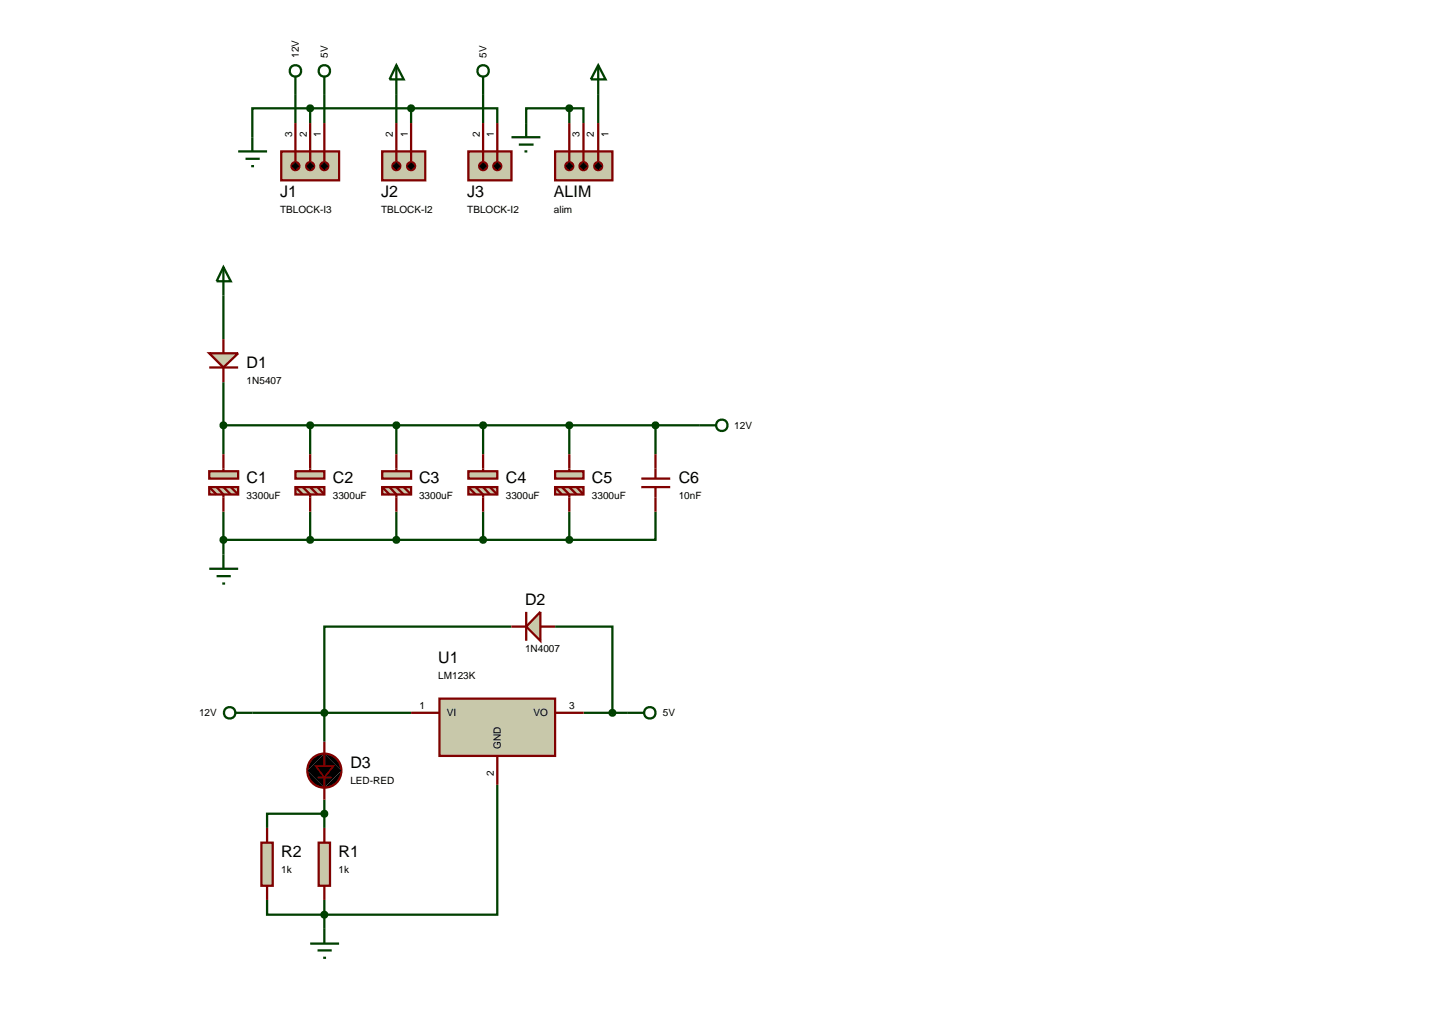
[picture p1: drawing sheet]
<svg xmlns="http://www.w3.org/2000/svg" width="257mm" height="180mm" viewBox="0 0 257 180" stroke-linecap="round" stroke-linejoin="round" font-family="sans-serif">
<g fill="none" stroke="#004000" stroke-width=".4">
<path d="M52.1 16.6v5.1M54.7 19.1h-10.2v5.1M54.7 19.1v2.6M54.7 19.1h17.8M57.2 16.6v5.1M69.9 16.6v5.1M72.5 19.1h15.2v2.6M72.5 19.1v2.6M85.2 16.6v5.1M100.4 19.1h-7.6v2.6M100.4 19.1h2.5v2.6M100.4 19.1v2.6"/>
<path d="M105.5 16.6v5.1M39.4 52.1v7.7M39.4 75h83.9M39.4 67.4v12.7M54.7 75v5.1M69.9 75v5.1M85.2 75v5.1M100.4 75v5.1M115.6 75v5.1M39.4 90.2v7.6M39.4 95.2h61M54.7 90.2v5"/>
<path d="M69.9 90.2v5M85.2 90.2v5M100.4 90.2v5M115.6 90.2v5h-15.2M90.2 110.5h-33v20.3M97.9 110.5h10.1v15.2M44.5 125.7h28M87.7 138.4v22.9h-40.6v-2.6M102.9 125.7h7.7M57.2 143.5h-10.1v2.5M57.2 141v5M57.2 158.7v5.1"/>
</g>
<g fill="#c8c8aa" stroke="#800000" stroke-width=".4">
<path d="M36.9 83.1h5.1v1.3h-5.1z"/>
<path d="M36.9 85.9h5.1v1.3h-5.1z"/>
</g>
<path d="M36.9 85.9l1.3 1.3M38.2 85.9l1.2 1.3v3M39.4 80.1v3M39.4 85.9l1.3 1.3M40.7 85.9l1.3 1.3" fill="none" stroke="#800000" stroke-width=".4"/>
<g fill="#c8c8aa" stroke="#800000" stroke-width=".4">
<path d="M52.1 83.1h5.1v1.3h-5.1z"/>
<path d="M52.1 85.9h5.1v1.3h-5.1z"/>
</g>
<path d="M52.1 85.9l1.3 1.3M53.4 85.9l1.3 1.3v3M54.7 80.1v3M54.7 85.9l1.3 1.3M56 85.9l1.2 1.3" fill="none" stroke="#800000" stroke-width=".4"/>
<g fill="#c8c8aa" stroke="#800000" stroke-width=".4">
<path d="M67.4 83.1h5.1v1.3h-5.1z"/>
<path d="M67.4 85.9h5.1v1.3h-5.1z"/>
</g>
<path d="M67.4 85.9l1.3 1.3M68.7 85.9l1.2 1.3v3M69.9 80.1v3M69.9 85.9l1.3 1.3M71.2 85.9l1.3 1.3" fill="none" stroke="#800000" stroke-width=".4"/>
<g fill="#c8c8aa" stroke="#800000" stroke-width=".4">
<path d="M82.6 83.1h5.1v1.3h-5.1z"/>
<path d="M82.6 85.9h5.1v1.3h-5.1z"/>
</g>
<path d="M82.6 85.9l1.3 1.3M83.9 85.9l1.3 1.3v3M85.2 80.1v3M85.2 85.9l1.2 1.3M86.4 85.9l1.3 1.3" fill="none" stroke="#800000" stroke-width=".4"/>
<g fill="#c8c8aa" stroke="#800000" stroke-width=".4">
<path d="M97.9 83.1h5v1.3h-5z"/>
<path d="M97.9 85.9h5v1.3h-5z"/>
</g>
<path d="M97.9 85.9l1.2 1.3M99.1 85.9l1.3 1.3v3M100.4 80.1v3M100.4 85.9l1.3 1.3M101.7 85.9l1.2 1.3" fill="none" stroke="#800000" stroke-width=".4"/>
<path d="M39.4 47.1l1.3 2.5h-2.5zM39.4 47.1v5M39.4 97.8v2.5M36.9 100.3h5.1M38.2 101.6h2.5M39.2 102.9h.5" fill="none" stroke="#004000" stroke-width=".4"/>
<path d="M54.3 74.7l.4-.2-.5 .5zM54.7 74.5l.3 .1 .2 .4zM55.2 75l-.2 .4-.3 .1zM54.2 75l.5 .5-.4-.2z" fill="#004000" stroke="#004000" stroke-width=".4"/>
<path d="M54.2 75l.5-.5 .5 .5-.5 .5z" fill="#004000"/>
<path d="M69.5 74.7l.4-.2-.5 .5zM69.9 74.5l.4 .2 .1 .3zM70.4 75l-.1 .3-.4 .2zM69.4 75l.5 .5-.4-.2z" fill="#004000" stroke="#004000" stroke-width=".4"/>
<path d="M69.4 75l.5-.5 .5 .5-.5 .5z" fill="#004000"/>
<path d="M84.8 74.7l.4-.2-.5 .5zM85.2 74.5l.4 .2 .1 .3zM85.7 75l-.1 .3-.4 .2zM84.7 75l.5 .5-.4-.2z" fill="#004000" stroke="#004000" stroke-width=".4"/>
<path d="M84.7 75l.5-.5 .5 .5-.5 .5z" fill="#004000"/>
<path d="M39.1 94.8l.3-.1-.5 .5zM39.4 94.7l.3 .1 .2 .4zM39.9 95.2l-.1 .3-.4 .2zM38.9 95.2l.5 .5-.4-.2z" fill="#004000" stroke="#004000" stroke-width=".4"/>
<path d="M39.4 94.7l.5 .5-.5 .5-.5-.5z" fill="#004000"/>
<path d="M54.4 94.8l.3-.1-.5 .5zM54.7 94.7l.3 .1 .2 .4zM55.2 95.2l-.2 .4-.3 .1zM54.2 95.2l.5 .5-.4-.2z" fill="#004000" stroke="#004000" stroke-width=".4"/>
<path d="M54.7 94.7l.5 .5-.5 .5-.5-.5z" fill="#004000"/>
<path d="M69.5 94.9l.4-.2-.5 .5zM69.9 94.7l.4 .2 .1 .3zM70.4 95.2l-.1 .3-.4 .2zM69.4 95.2l.5 .5-.3-.1z" fill="#004000" stroke="#004000" stroke-width=".4"/>
<path d="M69.4 95.2l.5-.5 .5 .5-.5 .5z" fill="#004000"/>
<path d="M84.8 94.9l.4-.2-.5 .5zM85.2 94.7l.4 .2 .1 .3zM85.7 95.2l-.1 .3-.4 .2zM84.7 95.2l.5 .5-.3-.1z" fill="#004000" stroke="#004000" stroke-width=".4"/>
<path d="M84.7 95.2l.5-.5 .5 .5-.5 .5z" fill="#004000"/>
<path d="M36.9 62.3h5.1l-2.6 2.5z" fill="#c8c8aa" stroke="#800000" stroke-width=".4"/>
<path d="M39.4 59.8v2.5M36.9 64.8h5.1M39.4 64.8v2.6" fill="none" stroke="#800000" stroke-width=".4"/>
<path d="M39 74.7l.4-.2-.5 .5zM39.4 74.5l.4 .2 .1 .3zM39.9 75l-.1 .3-.4 .2zM38.9 75l.5 .5-.4-.2z" fill="#004000" stroke="#004000" stroke-width=".4"/>
<path d="M38.9 75l.5-.5 .5 .5-.5 .5z" fill="#004000"/>
<path d="M113.1 85.9h5.1M113.1 84.4h5.1M115.6 80.1v4.3M115.6 85.9v4.3" fill="none" stroke="#800000" stroke-width=".4"/>
<path d="M100 74.7l.4-.2-.5 .5zM100.4 74.5l.3 .1 .2 .4zM100.9 75l-.1 .3-.4 .2zM99.9 75l.5 .5-.4-.2z" fill="#004000" stroke="#004000" stroke-width=".4"/>
<path d="M99.9 75l.5-.5 .5 .5-.5 .5z" fill="#004000"/>
<path d="M100.1 94.8l.3-.1-.5 .5zM100.4 94.7l.3 .1 .2 .4zM100.9 95.2l-.2 .4-.3 .1zM99.9 95.2l.5 .5-.4-.2z" fill="#004000" stroke="#004000" stroke-width=".4"/>
<path d="M100.4 94.7l.5 .5-.5 .5-.5-.5z" fill="#004000"/>
<g fill="none" stroke="#004000" stroke-width=".4">
<path d="M123.3 75h3"/>
<circle cx="127.3" cy="75" r="1.01"/>
</g>
<path d="M115.3 74.6l.3-.1-.5 .5zM115.6 74.5l.4 .2 .1 .3zM116.1 75l-.1 .3-.4 .2zM115.1 75l.5 .5-.4-.2z" fill="#004000" stroke="#004000" stroke-width=".4"/>
<path d="M115.1 75l.5-.5 .5 .5-.5 .5z" fill="#004000"/>
<path d="M49.6 26.7h10.2v5.1h-10.2z" fill="#c8c8aa" stroke="#800000" stroke-width=".4"/>
<path d="M52.1 21.7v6.8M54.7 21.7v6.8M57.2 21.7v6.8" fill="none" stroke="#800000" stroke-width=".4"/>
<g fill="#000" stroke="#800000" stroke-width=".4">
<path d="M51.6 28.8l.5-.2-.7 .7zM52.1 28.6a.68 .68 0 0 1 .7 .7zM52.8 29.3a.68 .68 0 0 1-.7 .7zM51.4 29.3l.7 .7a.68 .68 0 0 1-.7-.7z"/>
<path d="M54.2 28.8l.5-.2-.7 .7zM54.7 28.6a.68 .68 0 0 1 .7 .7zM55.4 29.3a.68 .68 0 0 1-.7 .7zM54 29.3l.7 .7a.68 .68 0 0 1-.7-.7z"/>
<path d="M56.7 28.8l.5-.2-.7 .7zM57.2 28.6a.68 .68 0 0 1 .7 .7zM57.9 29.3a.68 .68 0 0 1-.7 .7zM56.5 29.3l.7 .7a.68 .68 0 0 1-.7-.7z"/>
</g>
<path d="M52.1 28.6l.7 .7-.7 .7-.7-.7zM54.7 28.6l.7 .7-.7 .7-.7-.7zM56.5 29.3l.7-.7 .7 .7-.7 .7z" fill="#000"/>
<g fill="none" stroke="#004000" stroke-width=".4">
<path d="M52.1 13.5v3.1M57.2 13.5v3.1M42 26.7h5.1M43.3 28h2.5M44.3 29.3h.5M44.5 24.2v2.5"/>
<circle cx="52.1" cy="12.5" r="1.01"/>
<circle cx="57.2" cy="12.5" r="1.01"/>
</g>
<path d="M67.4 26.7h7.6v5.1h-7.6z" fill="#c8c8aa" stroke="#800000" stroke-width=".4"/>
<path d="M69.9 21.7v6.8M72.5 21.7v6.8" fill="none" stroke="#800000" stroke-width=".4"/>
<g fill="#000" stroke="#800000" stroke-width=".4">
<path d="M69.4 28.8l.5-.2-.7 .7zM69.9 28.6a.68 .68 0 0 1 .7 .7zM70.6 29.3a.68 .68 0 0 1-.7 .7zM69.2 29.3l.7 .7a.68 .68 0 0 1-.7-.7z"/>
<path d="M72 28.8l.5-.2-.7 .7zM72.5 28.6a.68 .68 0 0 1 .7 .7zM73.2 29.3a.68 .68 0 0 1-.7 .7zM71.8 29.3l.7 .7a.68 .68 0 0 1-.7-.7z"/>
</g>
<path d="M69.2 29.3l.7-.7 .7 .7-.7 .7zM72.5 28.6l.7 .7-.7 .7-.7-.7z" fill="#000"/>
<path d="M69.9 11.5l1.3 2.5h-2.5zM69.9 11.5v5.1" fill="none" stroke="#004000" stroke-width=".4"/>
<path d="M54.4 18.7l.3-.1-.5 .5zM54.7 18.6l.3 .1 .2 .4zM54.7 19.6l.5-.5-.2 .4zM54.2 19.1l.5 .5-.4-.2z" fill="#004000" stroke="#004000" stroke-width=".4"/>
<path d="M54.7 18.6l.5 .5-.5 .5-.5-.5z" fill="#004000"/>
<path d="M82.6 26.7h7.6v5.1h-7.6z" fill="#c8c8aa" stroke="#800000" stroke-width=".4"/>
<path d="M85.2 21.7v6.8M87.7 21.7v6.8" fill="none" stroke="#800000" stroke-width=".4"/>
<g fill="#000" stroke="#800000" stroke-width=".4">
<path d="M84.7 28.8l.5-.2-.7 .7zM85.2 28.6a.68 .68 0 0 1 .7 .7zM85.9 29.3a.68 .68 0 0 1-.7 .7zM84.5 29.3l.7 .7a.68 .68 0 0 1-.7-.7z"/>
<path d="M87.2 28.8l.5-.2-.7 .7zM87.7 28.6a.68 .68 0 0 1 .7 .7zM87.7 30l.7-.7a.68 .68 0 0 1-.7 .7zM87 29.3l.7 .7a.68 .68 0 0 1-.7-.7z"/>
</g>
<path d="M85.2 28.6l.7 .7-.7 .7-.7-.7zM87 29.3l.7-.7 .7 .7-.7 .7z" fill="#000"/>
<path d="M72.1 18.8l.4-.2-.5 .5zM72.5 18.6l.4 .2 .1 .3zM72.5 19.6l.5-.5-.1 .3zM72 19.1l.5 .5-.3-.1z" fill="#004000" stroke="#004000" stroke-width=".4"/>
<path d="M72.5 18.6l.5 .5-.5 .5-.5-.5z" fill="#004000"/>
<g fill="none" stroke="#004000" stroke-width=".4">
<path d="M85.2 13.5v3.1M41.5 125.7h3M110.6 125.7h3"/>
<circle cx="85.2" cy="12.5" r="1.01"/>
<circle cx="40.5" cy="125.7" r="1.01"/>
<circle cx="114.6" cy="125.7" r="1.01"/>
</g>
<path d="M95.3 107.9v5.1l-2.5-2.5z" fill="#c8c8aa" stroke="#800000" stroke-width=".4"/>
<path d="M90.2 110.5h2.6M92.8 107.9v5.1M95.3 110.5h2.6M57.2 130.8v4.3M57.2 137.1v3.9" fill="none" stroke="#800000" stroke-width=".4"/>
<path d="M54.8 134a2.97 2.97 0 0 1 2.4-1.1l-3 3 .1-.7zM57.2 132.9a2.95 2.95 0 0 1 3 3zM60.2 135.9a2.95 2.95 0 0 1-3 3zM54.2 135.9l3 3a2.95 2.95 0 0 1-3-3z" fill="#000" stroke="#800000" stroke-width=".4"/>
<path d="M54.2 135.9l3-3 3 3-3 3z" fill="#000"/>
<path d="M56 137.1h2.5" fill="none" stroke="#800000" stroke-width=".3"/>
<path d="M55.7 135.1h3.1l-1.6 2z" fill="#000" stroke="#800000" stroke-width=".3"/>
<path d="M56.2 148.6h2v7.6h-2z" fill="#c8c8aa" stroke="#800000" stroke-width=".4"/>
<path d="M57.2 146v2.6M57.2 156.2v2.5" fill="none" stroke="#800000" stroke-width=".4"/>
<path d="M54.7 166.4h5.1M56 167.6h2.5M57 168.9h.5M57.2 163.8v2.6" fill="none" stroke="#004000" stroke-width=".4"/>
<path d="M46.1 148.6h2v7.6h-2z" fill="#c8c8aa" stroke="#800000" stroke-width=".4"/>
<path d="M47.1 146v2.6M47.1 156.2v2.5" fill="none" stroke="#800000" stroke-width=".4"/>
<path d="M56.8 143.2l.4-.2-.5 .5zM57.2 143l.4 .2 .1 .3zM57.2 144l.5-.5-.2 .4zM56.7 143.5l.5 .5-.3-.1z" fill="#004000" stroke="#004000" stroke-width=".4"/>
<path d="M56.7 143.5l.5-.5 .5 .5-.5 .5z" fill="#004000"/>
<path d="M56.8 161l.4-.2-.5 .5zM57.2 160.8l.4 .2 .1 .3zM57.7 161.3l-.1 .3-.4 .2zM56.7 161.3l.5 .5-.3-.1z" fill="#004000" stroke="#004000" stroke-width=".4"/>
<path d="M56.7 161.3l.5-.5 .5 .5-.5 .5z" fill="#004000"/>
<path d="M97.9 26.7h10.1v5.1h-10.1z" fill="#c8c8aa" stroke="#800000" stroke-width=".4"/>
<path d="M100.4 21.7v6.8M102.9 21.7v6.8M105.5 21.7v6.8" fill="none" stroke="#800000" stroke-width=".4"/>
<g fill="#000" stroke="#800000" stroke-width=".4">
<path d="M99.9 28.8l.5-.2-.7 .7zM100.4 28.6a.68 .68 0 0 1 .7 .7zM100.4 30l.7-.7a.68 .68 0 0 1-.7 .7zM99.7 29.3l.7 .7a.68 .68 0 0 1-.7-.7z"/>
<path d="M102.4 28.8l.5-.2-.7 .7zM102.9 28.6a.68 .68 0 0 1 .7 .7zM103.6 29.3a.68 .68 0 0 1-.7 .7zM102.2 29.3l.7 .7a.68 .68 0 0 1-.7-.7z"/>
<path d="M105 28.8l.5-.2-.7 .7zM105.5 28.6a.68 .68 0 0 1 .7 .7zM106.2 29.3a.68 .68 0 0 1-.7 .7zM104.8 29.3l.7 .7a.68 .68 0 0 1-.7-.7z"/>
</g>
<path d="M100.4 28.6l.7 .7-.7 .7-.7-.7zM102.2 29.3l.7-.7 .7 .7-.7 .7zM105.5 28.6l.7 .7-.7 .7-.7-.7z" fill="#000"/>
<path d="M90.2 24.2h5.1M91.5 25.5h2.6M92.5 26.7h.5M92.8 21.7v2.5" fill="none" stroke="#004000" stroke-width=".4"/>
<path d="M100.1 18.7l.3-.1-.5 .5zM100.4 18.6l.3 .1 .2 .4zM100.4 19.6l.5-.5-.2 .4zM99.9 19.1l.5 .5-.4-.2z" fill="#004000" stroke="#004000" stroke-width=".4"/>
<path d="M100.4 18.6l.5 .5-.5 .5-.5-.5z" fill="#004000"/>
<path d="M105.5 11.5l1.3 2.5h-2.6zM105.5 11.5v5.1" fill="none" stroke="#004000" stroke-width=".4"/>
<path d="M77.5 123.2h20.4v10.1h-20.4z" fill="#c8c8aa" stroke="#800000" stroke-width=".4"/>
<path d="M72.5 125.7h5M87.7 133.3v5.1M97.9 125.7h5" fill="none" stroke="#800000" stroke-width=".4"/>
<path d="M56.8 125.4l.4-.2-.5 .5zM57.2 125.2l.4 .2 .1 .3zM57.2 126.2l.5-.5-.2 .4zM56.7 125.7l.5 .5-.3-.1z" fill="#004000" stroke="#004000" stroke-width=".4"/>
<path d="M56.7 125.7l.5-.5 .5 .5-.5 .5z" fill="#004000"/>
<path d="M107.6 125.4l.4-.2-.5 .5zM108 125.2l.4 .2 .1 .3zM108.5 125.7l-.2 .4-.3 .1zM107.5 125.7l.5 .5-.3-.1z" fill="#004000" stroke="#004000" stroke-width=".4"/>
<path d="M107.5 125.7l.5-.5 .5 .5-.5 .5z" fill="#004000"/>
<g font-size="2.8">
<text x="49.4" y="34.8">J1</text>
<text x="67.2" y="34.8">J2</text>
<text x="82.4" y="34.8">J3</text>
<text x="97.7" y="34.8">ALIM</text>
<text x="43.5" y="64.9">D1</text>
<text x="43.5" y="85.2">C1</text>
<text x="58.7" y="85.2">C2</text>
<text x="73.9" y="85.2">C3</text>
<text x="89.2" y="85.2">C4</text>
<text x="104.4" y="85.2">C5</text>
<text x="119.7" y="85.2">C6</text>
<text x="92.6" y="106.8">D2</text>
<text x="77.3" y="116.9">U1</text>
<text x="61.8" y="135.4">D3</text>
<text x="49.6" y="151.2">R2</text>
<text x="59.7" y="151.2">R1</text>
</g>
<g font-size="1.8">
<text x="52.7" y="10.2" transform="rotate(-90 52.7 10.2)">12V</text>
<text x="57.8" y="10.2" transform="rotate(-90 57.8 10.2)">5V</text>
<text x="85.8" y="10.2" transform="rotate(-90 85.8 10.2)">5V</text>
<text x="51.5" y="24.2" transform="rotate(-90 51.5 24.2)">3</text>
<text x="54.1" y="24.2" transform="rotate(-90 54.1 24.2)">2</text>
<text x="56.6" y="24.2" transform="rotate(-90 56.6 24.2)">1</text>
<text x="69.3" y="24.2" transform="rotate(-90 69.3 24.2)">2</text>
<text x="71.9" y="24.2" transform="rotate(-90 71.9 24.2)">1</text>
<text x="84.6" y="24.2" transform="rotate(-90 84.6 24.2)">2</text>
<text x="87.1" y="24.2" transform="rotate(-90 87.1 24.2)">1</text>
<text x="102.2" y="24.2" transform="rotate(-90 102.2 24.2)">3</text>
<text x="104.7" y="24.2" transform="rotate(-90 104.7 24.2)">2</text>
<text x="107.3" y="24.2" transform="rotate(-90 107.3 24.2)">1</text>
<text x="49.4" y="37.6">TBLOCK-I3</text>
<text x="67.2" y="37.6">TBLOCK-I2</text>
<text x="82.4" y="37.6">TBLOCK-I2</text>
<text x="97.7" y="37.6">alim</text>
<text x="43.5" y="67.7">1N5407</text>
<text x="129.5" y="75.6">12V</text>
<text x="43.5" y="88">3300uF</text>
<text x="58.7" y="88">3300uF</text>
<text x="73.9" y="88">3300uF</text>
<text x="89.2" y="88">3300uF</text>
<text x="104.4" y="88">3300uF</text>
<text x="119.7" y="88">10nF</text>
<text x="77.3" y="119.7">LM123K</text>
<text x="92.6" y="115">1N4007</text>
<text x="74" y="125.1">1</text>
<text x="100.4" y="125.1">3</text>
<text x="35.1" y="126.3">12V</text>
<text x="78.8" y="126.3">VI</text>
<text x="94.1" y="126.3">VO</text>
<text x="116.9" y="126.3">5V</text>
<text x="87.1" y="136.9" transform="rotate(-90 87.1 136.9)">2</text>
<text x="88.3" y="132.1" transform="rotate(-90 88.3 132.1)">GND</text>
<text x="61.8" y="138.2">LED-RED</text>
<text x="49.6" y="154">1k</text>
<text x="59.7" y="154">1k</text>
</g>
</svg>
